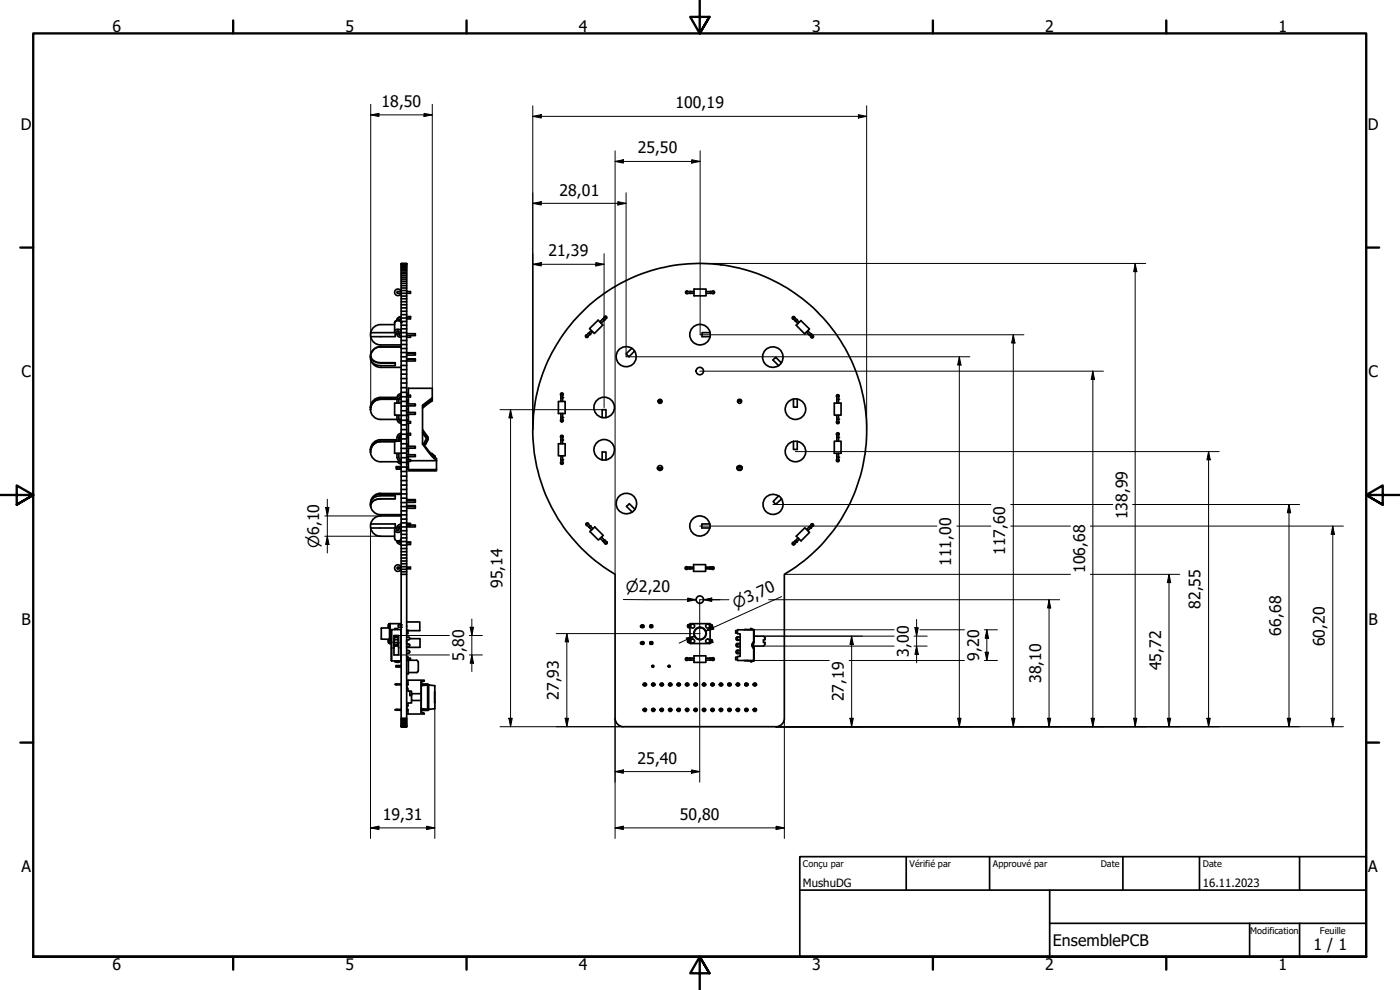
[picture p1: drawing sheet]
<svg xmlns="http://www.w3.org/2000/svg" width="420mm" height="297mm" viewBox="0 0 420 297" stroke-linecap="round" stroke-linejoin="round" font-family="sans-serif">
<!-- layer: Visible (ISO) -->
<g fill="none" stroke="#000" stroke-width=".51">
<path d="M120.4 79.1l1.6 .1zM120.4 79.1h1.6M120.4 79.2h1.6M120.4 79.3v138.7M120.4 79.4h1.6M120.4 79.6h1.6M120.4 79.9h1.6M122 79.3v138.7M114.2 97.4a3 3 0 0 0-3 2.5M114.2 97.4h4.2M118.6 99.8h-7.3v1.2M118.6 99.9v1.1h-7.3"/>
<path d="M119.1 96.1l-.6 .4-.1 2.9M119.4 87.4l-.3 .3 .3 .3h3.8v-.5h-1.2M119.4 87.5h1M119.7 96.1l.5 .2 .2 .4M120.4 87.4a.98 .98 0 0 0-1.6-.5 .98 .98 0 0 0 0 1.6 .98 .98 0 0 0 1.6-.5M120.4 96.8l-.2-.4a1.13 1.13 0 0 0-1.8 .5M120.4 99.4a1.06 1.06 0 0 0-1-.6 1.06 1.06 0 0 0-1 .7l.2 .4 .5 .2M120.4 99.5l-.2 .4-.5 .2M120.4 95.1h-.1a1.22 1.22 0 0 0-1.2 1M120.4 95.7l-.5 .1-.2 .4M120.4 95h-.1a1.18 1.18 0 0 0-1.2 1.2M120.4 80.2h1.6"/>
<path d="M120.4 80.4h1.6M120.4 80.8h1.6M120.4 81.2h1.6M120.4 81.6h1.6M120.4 82.1h1.6M120.4 82.6h1.6M120.4 83.2h1.6M120.4 83.7h1.6M120.4 84.4h1.6M120.4 85h1.6M120.4 85.7h1.6M120.4 86.4h1.6"/>
<path d="M120.4 87.2h1.6M120.4 88.8h1.6M120.4 89.6h1.6M120.4 90.5h1.6M120.4 91.4h1.6M120.4 92.4h1.6M120.4 93.4h1.6M120.4 94.4h1.6M120.4 95.4h1.6M120.4 96.4h1.6M120.4 97.6h1.6M120.4 98.7h1.6"/>
<path d="M120.4 99.8h1.6M122 95h1.2v.7h-1.2M122 95.1h1.2M173.9 94.4a50.1 50.1 0 0 1 75.4 3.7 50.1 50.1 0 0 1-13.9 74.2v43.2a2.59 2.59 0 0 1-2.5 2.5h-45.8a2.59 2.59 0 0 1-2.5-2.5v-43.2a50 50 0 0 1-10.7-77.9zM176.9 98.6l2.6-2.5 1.4 1.4-2.5 2.6zM177.5 99.2l-1.5 1.4M177.9 99.5l-1.6 1.5M181.3 95.3a.41 .41 0 0 1 .4-.4 .41 .41 0 0 1 .4 .4 .41 .41 0 0 1-.4 .4M181.5 95.1h.4v.4M181.5 95.1l-1.5 1.5M181.9 95.5l-1.5 1.5M206.2 87.4l-.3 .3 .3 .3h2.1"/>
<path d="M206.2 87.5h2.1M206.5 87.4a.41 .41 0 0 0-.6 0 .41 .41 0 0 0 0 .6 .41 .41 0 0 0 .6 0M208.3 86.7h3.6v2.1h-3.6zM211.9 87.5h2.2M213.1 99.8v1.2M213.1 99.8h-2.4v1.2h2.4M213.1 99.8a3.1 3.1 0 0 0-4.7-1.9 3.1 3.1 0 0 0 0 5.1 3.1 3.1 0 0 0 4.7-2M213.7 87.4a.41 .41 0 0 1 .6 0 .41 .41 0 0 1 0 .6 .41 .41 0 0 1-.6 0M214 87.4l.3 .3-.3 .3h-2.1M238.3 95.2l1.5 1.5M238.4 95.2h-.4v.4l1.5 1.5M238.6 95.4a.41 .41 0 0 0-.4-.4 .41 .41 0 0 0-.5 .4 .41 .41 0 0 0 .5 .4"/>
<path d="M240.3 96.2l2.7 2.5-1.5 1.5-2.5-2.6zM242 99.6l1.5 1.5M242.4 99.2l1.5 1.6v.4h-.4M111.2 107.1h.1M111.2 107.2v.1M111.2 106.9v.1M111.2 101a3 3 0 0 0 3 2.5M111.3 107.2l-.1 .4a2.52 2.52 0 0 0 3 2.1h4.4v-.8M111.3 107.2a2.77 2.77 0 0 0 2.9 1.6h4.4l-4.4 .1a2.95 2.95 0 0 1-2.9-1.7zM111.3 107v.2M111.6 108.7l1.1 1.1 1.5 .4M111.9 105.3l-.6 .9v.7"/>
<path d="M114.2 119.7h4.4h-4.4a3 3 0 0 0-2.9 2.5M114.2 104l-1.5 .4-1.1 1.1M114.2 119.2a3 3 0 0 0-3 2.9M114.2 104.1a3 3 0 0 0-3 3M114.2 104h6.2M114.2 119.2h5.1M114.2 103.5h6.2M114.2 110.2h6.2M114.2 104.1h6.2M119.1 119.8v1.2M119.7 119.8v1.2M120 119.2h.4"/>
<path d="M120.4 100.7l-.7-.3-.1-1.1-.5 .1v.9a1.11 1.11 0 0 0 1.3 .9M120.4 118.1l-.7 .2-.5 .9M120.4 118.6l-.7 .2-.5 1h-5a3.1 3.1 0 0 0-3 2.4 2.98 2.98 0 0 1 2.9-2.5M120.4 119.1l-.5 .2-.2 .5 .7-.1M120.4 101h1.6M120.4 102.2h1.6M120.4 103.4h1.6M120.4 104.6h1.6M120.4 105.8h1.6M120.4 107h1.6M120.4 109.7h1.6M120.4 110.9h1.6"/>
<path d="M120.4 112.3h1.6M120.4 113.6h1.6M120.4 114.9h1.6M120.4 116.3h1.6M120.4 117.7h1.6M120.4 119h1.6M122 105.8l2.7 .2M122 100.1h2.7v.6h-1.5M122 107.7h2.7v.6h-4.3M122 107.7h2.7M122 106h2.7v.5h-2.7M122 118.6h1.2v.5h-1.2"/>
<path d="M122 100.7h1.2M122 118.1h.6M122.6 118.6v-2.1h7.1v3.8l-2.9 2.2M122.6 119.1v2.1M123.2 100.7v.5h-1.2M129.7 119.4l-2.9 2.2v11.7l2.7 3.5 1.5 1.4h-7.8M129.7 119.9l-2.9 2.2M168.3 118.6a.41 .41 0 0 1 0-.6 .41 .41 0 0 1 .6 0 .41 .41 0 0 1 0 .6M168.8 118.3v2.1M168.9 118.3l-.3-.3-.3 .3v2.1M175.9 100.7v.4h.4M176.1 100.4a.41 .41 0 0 0-.4 .4 .41 .41 0 0 0 .4 .5 .41 .41 0 0 0 .4-.5"/>
<path d="M189.6 104.5a3 3 0 0 0-4.6 1.9 3 3 0 0 0 3.5 3.6 3 3 0 0 0 1.9-4.7M189.6 104.5l.8 .8M189.6 104.5l-1.7 1.7 .9 .8 1.6-1.7M221.6 119.9v.1M222.3 119.9v.1M232 108l.8-.8 1.7 1.7-.8 .8zM234.5 108.9a3.1 3.1 0 0 0-2-4.8 3.1 3.1 0 0 0-3.6 3.6 3.1 3.1 0 0 0 4.7 2M238.1 119.7h1.2v2.5h-1.2zM238.1 119.7a3.1 3.1 0 0 0-1.9 4.8 3.1 3.1 0 0 0 5.1 0 3.1 3.1 0 0 0-2-4.8M243.7 100.6a.41 .41 0 0 1 .5 .4 .41 .41 0 0 1-.5 .4 .41 .41 0 0 1-.4-.4M251.1 119.1a.41 .41 0 0 1 0-.6 .41 .41 0 0 1 .6 0 .41 .41 0 0 1 0 .6M251.7 118.9v2.1"/>
<path d="M251.7 118.8l-.3-.3-.3 .3v2.2M111.2 122.3v.2M111.2 135v.2M111.2 122.8a3 3 0 0 0 3 3M111.2 135.5a3 3 0 0 0 3 3M111.2 122.2v.1M111.2 134.9v.1M111.3 122.4l-.1-.2v.6M111.3 135.1l-.1-.2v.6M111.3 122.9l-.1 .1M111.3 135.6l-.1 .1M111.3 122.7v.2"/>
<path d="M111.3 135.4v.2M114.1 132.4a3 3 0 0 0-2.9 2.5M114.2 132.4h4.4M114.2 131.9a3 3 0 0 0-3 2.9M114.2 125.8h5l.5 1 .7 .2M114.2 131.9h4.9M114.2 138.5h6.2M118.4 132.4h-4.2a3 3 0 0 0-2.9 2.5M118.4 132.5h-4.2a3.1 3.1 0 0 0-3 2.4M119.1 124.6v1.2M119.1 131.2v1.2M119.1 136v1.2"/>
<path d="M119.2 137.2l.5 1 .7 .2M119.3 138.5l.5 .5 .6 .2M119.7 136v1.5l.7 .4M119.7 124.6v1.2M119.7 131.9h.7M120 138.6l.4 .1M120 125.9l.4 .1M120.4 121h-2v3.6h2M120.4 132.4h-2v3.6h2M120.4 125.8h-.7l.2 .5 .5 .2M120.4 130l-.7 .3-.5 .9M120.4 130.5l-.7 .4v1.5"/>
<path d="M120.4 130.8l-.6 .2M120.4 131.3l-.5 .2-.2 .4M120.4 133.1h1.6M120.4 120.4h1.6M120.4 121.8h1.6M120.4 123.2h1.6M120.4 124.6h2.2M120.4 126.1h1.6M120.4 127.5h1.6M120.4 128.9h1.6M120.4 130.3h1.6M120.4 131.7h1.6"/>
<path d="M120.4 134.5h1.6M120.4 135.9h1.6M120.4 137.3h1.6M120.4 138.7h1.6M122 121.2h2.7v.6h-2.7M122 133.9h2.7v.6h-2.7M122 123.7h2.7v.6h-2.7M122 136.4h2.7v.6h-2.7M122 120.8h.6M122 120h.6M122 120.4h.6M122 137.2h.6"/>
<path d="M122 122.7h.6M122 135.3h.6M122 126.5h1.2v.5h-1.2M122 130h1.2v.5h-1.2M122 137.9h1.2v.5h-1.2M122 139.2h.6M122 138.7h.6M122 126h.6M122 131.3h.6M122 130.8h.6M122 133.4h.6M122.6 121.8v1.9"/>
<path d="M122.6 124.3v2.2M122.6 127v3M122.6 130.5v3.4M122.6 134.5v1.9M122.6 137v.9M122.6 138.4v2.5M126.8 129.6l1.3 1.7-.8 1.5 .4 .2 .7-1.5v.4M126.8 128.9l1.6 2.2v.5M126.8 132.8l1.9 2.5 2.3 2.3v3.3h-8.4M126.8 130l1.2 1.6M128.5 131.9l-.8 1.5-.4-.2 .2-.3M129.3 136.1h.4l.7 .7"/>
<path d="M130.4 136.8l.2 .4M130.4 136.8l.1 .4M167.6 120.4h2v3.7h-2zM167.6 133.1h2v3.7h-2zM168.3 138.9l.3 .3 .3-.3M168.3 124.1v2.1l.3 .3 .3-.3M168.3 131v2.1M168.3 136.8v2.1M168.3 131.3a.41 .41 0 0 1 0-.6 .41 .41 0 0 1 .6 0 .41 .41 0 0 1 0 .6M168.3 138.6a.41 .41 0 0 0 0 .6 .41 .41 0 0 0 .6 0 .41 .41 0 0 0 0-.6M168.3 125.9a.41 .41 0 0 0 0 .6 .41 .41 0 0 0 .6 0 .41 .41 0 0 0 0-.6M168.8 124.1v2.1"/>
<path d="M168.8 131v2.1M168.8 136.8v2.1M168.9 131l-.3-.3-.3 .3M180.7 122.9h1.2v2.4h-1.2zM180.7 135.6h1.2v2.4h-1.2zM180.7 125.3a3.1 3.1 0 0 1-1.9-4.8 3.1 3.1 0 0 1 5.1 0 3.1 3.1 0 0 1-2 4.8M180.7 138a3.1 3.1 0 0 1-1.9-4.8 3.1 3.1 0 0 1 5.1 0 3.1 3.1 0 0 1-2 4.8M197.7 120.4h.7v.4h-.7zM197.7 120.4v-.3h.7v.3M221.6 120h.7v.4h-.7zM238.1 132.4h1.2v2.5h-1.2zM238.1 132.4a3.1 3.1 0 0 0-1.9 4.8 3.1 3.1 0 0 0 5.1 0 3.1 3.1 0 0 0-2-4.8"/>
<path d="M250.4 121h2v3.6h-2zM250.4 132.4h2v3.6h-2zM251.1 136v2.1l.3 .3 .3-.3M251.1 124.6v2.1l.3 .3 .3-.3M251.1 130.3v2.1M251.1 130.6a.41 .41 0 0 1 0-.6 .41 .41 0 0 1 .6 0 .41 .41 0 0 1 0 .6M251.1 137.8a.41 .41 0 0 0 0 .6 .41 .41 0 0 0 .6 0 .41 .41 0 0 0 0-.6M251.1 126.4a.41 .41 0 0 0 0 .6 .41 .41 0 0 0 .6 0 .41 .41 0 0 0 0-.6M251.7 124.6v2.1M251.7 130.3v2.1M251.7 136v2.2M251.7 130.3l-.3-.3-.3 .3"/>
<path d="M111.2 151.4a3 3 0 0 0 3 3M111.2 151.2h.1M111.2 158.4a3 3 0 0 0 3 2.5M111.3 151.2v.9M111.3 157.2h7.3v1.2h-7.3zM111.3 151.3v.1M114.2 149.7a2.8 2.8 0 0 0-2.9 1.6M114.2 149.7h4.4v-.9h-4.4a2.44 2.44 0 0 0-2.9 2.5M114.2 149.7h4.4M114.2 149.7a2.95 2.95 0 0 0-2.9 1.6M114.2 148l-1.1 .2-1 .6-.8 1.5M114.2 154.8a3 3 0 0 0-3 2.5"/>
<path d="M114.2 148.3l-1.5 .4-1.1 1.1M114.2 148.1h6.2M114.2 154.8h6.2M114.2 154.4h6.2M114.2 148.3h6.2M118.4 159.1v2.5l.2 .4a1.1 1.1 0 0 0 1.8-.3M118.9 140.4v.4h1.5M118.9 140.4h1.5M119.1 158.4l-.5 .2-.2 .4a1.1 1.1 0 0 0 1.8 .5l.2-.4M119.7 158.4l.5 .2 .2 .4M120.4 157.3h-.1a1.22 1.22 0 0 0-1.2 .9v.9l.5 .1 .1-1.1 .7-.3M120.4 140h-1.5v.4"/>
<path d="M120.4 140.1h1.6M120.4 141.5h1.6M120.4 142.9h1.6M120.4 144.2h1.6M120.4 145.5h1.6M120.4 146.9h1.6M120.4 148.2h1.6M120.4 149.5h1.6M120.4 150.8h1.6M120.4 152h1.6M120.4 153.3h1.6M120.4 154.5h1.6"/>
<path d="M120.4 155.8h1.6M120.4 156.9h1.6M120.4 159.2h1.6M122 157h1.2v.3M122 151.7h2.7v.2M122 150.2h2.7v.5h-2.7M122 149.9h2.7v.3M122 151.9h2.7v.6h-2.7M122 140.4h.6M122 140h.6M122 140.8h.6M122 157.3h1.2"/>
<path d="M122.6 140.9v.4h8.4v-.4M123.2 157.5h1.5v.6h-4.3M123.2 157.3v.5h-1.2M176 157.5v-.4h.4l1.5 1.5M176.1 157.5l1.4 1.5M176.7 157.3a.41 .41 0 0 0-.5-.4 .41 .41 0 0 0-.4 .4 .41 .41 0 0 0 .5 .4M177 159.5l1.5-1.4 2.5 2.5-1.4 1.4zM188 151.9l.8-.8 1.8 1.7-.9 .9zM190.6 152.8a3.1 3.1 0 0 0-2-4.7 3.1 3.1 0 0 0-3.6 3.6 3.1 3.1 0 0 0 4.7 1.9M197.3 140.4h.1M197.4 140.4h1.4M197.4 140.4v.4h1.3v-.4"/>
<path d="M197.4 140.7a.73 .73 0 0 1 .7-1 .73 .73 0 0 1 .6 1.1M197.5 140.8l.6 .3 .6-.3M210.6 157.2h2.4v1.2h-2.4zM213 157.2a3 3 0 0 0-4.6-1.9 3 3 0 0 0 0 5 3 3 0 0 0 4.6-1.9M221.2 140.4l.1 .4M221.3 140v.4h1.3v-.4M221.3 140h1.3M221.3 140.1a.73 .73 0 0 0 .6 1 .73 .73 0 0 0 .7-1M221.3 140l.7-.3 .6 .3M221.4 140.9h1.1M222.7 140.4l-.1 .3M233.7 148.8a3 3 0 0 0-4.7 1.9 3 3 0 0 0 3.6 3.6 3 3 0 0 0 1.9-4.6"/>
<path d="M233.7 148.8l.9 .9-1.7 1.6-.9-.8zM243.3 157.6a.41 .41 0 0 1 .4-.5 .41 .41 0 0 1 .5 .5 .41 .41 0 0 1-.5 .4M243.5 157.4h.4v.4M243.6 157.3l-1.5 1.6M243.9 157.7l-1.5 1.5M114.2 160.9h4.2M119.1 162.3a1.19 1.19 0 0 0 1.3 1.1M119.4 170.7h1M120.4 170.2a.98 .98 0 0 0-1.6-.6 .98 .98 0 0 0 0 1.7 .98 .98 0 0 0 1.6-.6M120.4 170.2h-1.1l-.1 .4 .2 .1M120.4 162.6l-.7-.3 .2 .4 .5 .2M120.4 160.3h1.6"/>
<path d="M120.4 161.4h1.6M120.4 162.5h1.6M120.4 163.6h1.6M120.4 164.6h1.6M120.4 165.5h1.6M120.4 166.5h1.6M120.4 167.4h1.6M120.4 168.3h1.6M120.4 169.1h1.6M120.4 170h1.6M120.4 170.8h1.6M120.4 171.6h1.6"/>
<path d="M120.4 172.3h1.6M122 170.2h1.2v.5h-1.2M122 162.6h1.2v.8h-1.2M122 162.9h1.2M180.5 161.1l1.5 1.5v.4h-.4l-1.5-1.5M181.8 162.4a.41 .41 0 0 1 .4 .4 .41 .41 0 0 1-.4 .4 .41 .41 0 0 1-.4-.4M206.1 170.7h2.1M206.3 170.2a.41 .41 0 0 0-.6 0 .41 .41 0 0 0 0 .5 .41 .41 0 0 0 .6 0M208.2 169.4h3.6v2h-3.6zM208.2 170.2h-2.2l-.3 .3 .3 .2M211.8 170.2h2.1l.3 .3-.3 .2M211.8 170.7h2.1"/>
<path d="M213.6 170.2a.41 .41 0 0 1 .6 0 .41 .41 0 0 1 0 .5 .41 .41 0 0 1-.6 0M238 162.9v.4h.4M238.2 162.7a.41 .41 0 0 0-.5 .4 .41 .41 0 0 0 .5 .4 .41 .41 0 0 0 .4-.4M239 160.9l2.6-2.5 1.4 1.4-2.6 2.5zM239.5 161.4l-1.5 1.5M239.9 161.8l-1.5 1.5M116.6 188.4l-2.1 .1-.1 3.2 2.2 .1M116.6 187.2v1.3M116.6 191.8v1.2M116.6 187.2h.3M116.6 188.5h.3M116.6 191.8h.3"/>
<path d="M116.6 193h.3M116.7 191.8l-.2 .6 .2 .5M116.7 187.3l-.2 .6 .2 .5M116.9 187.1h.2v6h-.2zM117.4 194.5l.1 3.7M117.5 192.6v1.9M117.5 189l-.1 3.6M118.2 190.7h1.4v5.8h-1.4zM118.3 190.9h1.2v.4h-1.2zM118.3 193.3h1.2v.6h-1.2zM118.3 193.3v-.5h1.2v.5M118.3 191.3v.6"/>
<path d="M118.5 198.3v.3h.9v-.3M118.5 188.9v-.3h.9v.3M119.5 187.5h.9v.7h-.9zM119.5 191.3v.6h-1.2v.9M119.5 191.9v.9M120.2 198.3a.98 .98 0 0 1-1.3 .3M120.3 198.2h.1M120.3 188.9l-2.8 .1M120.3 192.6h.1M120.3 194.5h.1M120.3 188.9v9.4h-2.8v-9.3M120.3 189h.1"/>
<path d="M120.4 188.8l-.1 .1M120.4 187.1h-3.3v6h.3M120.4 199.7h-1.6v.4h1.6M122 187.8v.2M122 192.2v1h.6M122 186.6h4v2.6h-3.6M122 198.1h.4M122 191.2h.6M122 195.2h.6M122 196h.6M122 189.1h.4v1h-.4M122 197.1h.4v1"/>
<path d="M122.4 197.5h.8v.5h-.8M122.6 192h-.6v.3M122.7 195.2l.2 .3M122.7 191.2l.2 .5-.2 .2M122.7 193.2l.2 .5M122.9 193.7l-.2 .3M122.9 195.5l-.2 .4M122.9 191.6h3.1v2.6h-4v-.2h.6M125.5 198.6l-.5-.5-2.4-.1v4.2h-.6M125.5 198.6v2.7M192.6 193.2h.1M192.6 188.2h.1"/>
<path d="M192.6 192.7h.1M192.6 187.6h.1M192.6 192.7a.41 .41 0 0 1 .6-.1 .41 .41 0 0 1 0 .6 .41 .41 0 0 1-.6 0M192.6 187.6a.41 .41 0 0 1 .6 0 .41 .41 0 0 1 0 .6 .41 .41 0 0 1-.6 0M192.6 187.6l.4 .1 .2 .2-.2 .3h-.4M192.6 192.6l.4 .1 .2 .2-.2 .3h-.4M192.8 187.6l.3 .2-.3 .4M192.8 192.6l.3 .2v.3l-.3 .1M195.1 188.2h.5M195.1 193.2h.5M195.6 187.6l-.5 .1M195.6 192.6l-.5 .1"/>
<path d="M195.8 192.7a.41 .41 0 0 0-.7-.1 .41 .41 0 0 0 0 .6 .41 .41 0 0 0 .7 0M195.8 187.7a.41 .41 0 0 0-.7-.1 .41 .41 0 0 0 0 .6 .41 .41 0 0 0 .7 0M206.4 197.5a.41 .41 0 0 0-.6 0 .41 .41 0 0 0 0 .6 .41 .41 0 0 0 .6-.1M206.9 187.5h-.4v.7h.4v-.7h.2a.48 .48 0 0 0-.7 0 .48 .48 0 0 0 0 .7 .48 .48 0 0 0 .7 0M206.9 192h-.4v.7h.4M206.9 188.2h.2M207.1 192.7h-.2v-.7h.2a.48 .48 0 0 0-.7 0 .48 .48 0 0 0 0 .7 .48 .48 0 0 0 .7 0M207.1 192.9l.1 .2h5.8M208.3 196.8h3.5v1.9h-3.5zM208.3 197.5h-2.2l-.3 .3 .3 .2h2.2M211.8 197.5h2.2l.2 .3-.2 .2h-2.2M212.9 187.1l.2 .2v5.7"/>
<path d="M213 187.1l-5.9 .1v5.8M213.1 192.9l-.2 .2M213.1 187.5h.2v.7h-.2M213.1 192h.2M213.1 191.9a.48 .48 0 0 1 .7 .5 .48 .48 0 0 1-.7 .4M213.1 187.4a.48 .48 0 0 1 .7 .5 .48 .48 0 0 1-.7 .4M213.3 187.5h.3M213.6 192h-.3v.7h-.2M213.7 197.5a.41 .41 0 0 1 .6 0 .41 .41 0 0 1 0 .6 .41 .41 0 0 1-.6-.1M213.7 192.1v.6h-.4M213.7 187.6v.6h-.4M221.3 189.2h-.5v.7h.5"/>
<path d="M221.3 197.2h-.5v.7h.5M221.8 195.2a.54 .54 0 0 0-.8 0 .54 .54 0 0 0 0 .8 .54 .54 0 0 0 .8 0M221.8 193.2a.54 .54 0 0 0-.8 0 .54 .54 0 0 0 0 .7 .54 .54 0 0 0 .8 .1M221.8 191.2a.54 .54 0 0 0-.8 0 .54 .54 0 0 0 0 .8 .54 .54 0 0 0 .8 0M222.1 193.2h-.8v.8h.8M222.1 191.2h-.8v.8h.8M222.1 195.2h-.8v.8h.8M223.4 198.2h.8M223.4 189h.8M224.4 189h1.9v3.8M225.3 198.3v.3l.7-.3M225.3 188.9v-.3l.7 .3"/>
<path d="M226.1 192.8v-.1a1.11 1.11 0 0 0 0 1.7M226.1 193v1.2M226.1 194.4v.1M226.2 192.6a1.17 1.17 0 0 0 0 1.9M226.2 192.8v-3.8h-4.9v1.2h.8v6.8h-.8v1.2h4.9v-3.8M226.2 192.8l-.3 .8 .3 .7M226.3 190.9h2.8l.5 .4v.6h-.5v.9h.5v.5l-.5 .6h-3M226.3 194.5v3.7h-1.9M119.1 213.1l-.5-.2 1.8 .2M119.1 205.2l-.5 .2 1.8-.2M119.1 212.8h1.3M119.1 205.5h1.3"/>
<path d="M120.4 218h1.6h-1.6M120.4 215.5h1.6M120.4 215.8h1.6M120.4 216.1h1.6M120.4 216.4h1.6M120.4 216.6h1.6M120.4 217h1.6M120.4 217.2h1.6M120.4 217.4h1.6M120.4 217.6h1.6M120.4 217.7h1.6M120.4 217.9h1.6"/>
<path d="M120.4 218h1.6M122 213.1h.4M122 205.2h.4M122.1 205.5v1h.3v.9h1.1v.7M123 207.4v1.3h.5M123.5 210.2v.7h-1.1v.9h-.3v1M125.5 201.3l-.5 .5h-2.4M126.4 208.1h-2.9v2.1h2.9M126.4 213.7l.6 .2M126.4 205.5h2.3M126.4 205.2h1.9M126.4 213.2h1.9"/>
<path d="M127 204.4l-.6 .2M127.3 204.3l-.9 .3v9.1l.9 .3v.2h-4.9v-1.4h-.4M127.3 204.3v-.2h-4.9v1.4h-.4M127.3 204.3h.1M128.4 205.3l.3 .3M128.4 205.5v.1M128.4 212.9h.1M130.4 207.6l.1 3.1zM130.5 207.6v-1.9l-1.8-.2v7.3h-.4v-7.3l-1.9 .2v6.9l1.9 .2h-1.9M130.5 210.7v1.9l-1.8 .3-.3 .3M193 212.8l.4 .1M193.3 212.8h.6v.3h-.6z"/>
<path d="M193.3 205.2h.6v.3h-.6zM193.3 205.2l.1 .1M193.4 212.9l.4 .1zM193.4 205.3l.4 .1zM193.4 205.4l-.4 .1M193.4 213l-.1 .1M193.8 205.4l.3 .1M193.8 213l.1 .1M193.9 205.2l-.1 .1M194 212.8l-.2 .1M195.6 212.8l.3 .1M195.8 212.8h.6v.3h-.6z"/>
<path d="M195.8 205.2h.6v.3h-.6zM195.8 205.2l.1 .1M195.9 212.9l.4 .1zM195.9 205.3l.4 .1zM195.9 205.4l-.3 .1M195.9 213l-.1 .1M196.3 205.4l.3 .1M196.3 213l.1 .1M196.4 205.2l-.1 .1M196.5 212.8l-.2 .1M198.1 212.8l.3 .1M198.4 212.8h.5v.3h-.5z"/>
<path d="M198.4 205.2h.5v.3h-.5zM198.4 205.2v.1M198.4 212.9l.5 .1zM198.4 205.3l.5 .1zM198.4 205.4l-.3 .1M198.4 213v.1M198.9 205.4l.2 .1M198.9 213v.1M198.9 205.2v.1M199.1 212.8l-.2 .1M200.7 212.8l.3 .1M200.9 212.8h.6v.3h-.6z"/>
<path d="M200.9 205.2h.6v.3h-.6zM200.9 205.2l.1 .1M201 212.9l.4 .1zM201 205.3l.4 .1zM201 205.4l-.3 .1M201 213l-.1 .1M201.4 205.4l.3 .1M201.4 213l.1 .1M201.5 205.2l-.1 .1M201.6 212.8l-.2 .1M203.2 212.8l.3 .1M203.5 212.8h.5v.3h-.5z"/>
<path d="M203.5 205.2h.5v.3h-.5zM203.5 205.2v.1M203.5 212.9l.5 .1zM203.5 205.3l.5 .1zM203.5 205.4l-.3 .1M203.5 213v.1M204 205.4l.2 .1M204 213v.1M204 205.2v.1M204.2 212.8l-.2 .1M205.7 212.8l.4 .1M206 212.8h.6v.3h-.6z"/>
<path d="M206 205.2h.6v.3h-.6zM206 205.2l.1 .1M206.1 212.9l.4 .1zM206.1 205.3l.4 .1zM206.1 205.4l-.4 .1M206.1 213l-.1 .1M206.5 205.4l.3 .1M206.5 213l.1 .1M206.6 205.2l-.1 .1M206.7 212.8l-.2 .1M208.3 212.8l.3 .1M208.5 212.8h.6v.3h-.6z"/>
<path d="M208.5 205.2h.6v.3h-.6zM208.5 205.2l.1 .1M208.6 212.9l.4 .1zM208.6 205.3l.4 .1zM208.6 205.4l-.3 .1M208.6 213l-.1 .1M209 205.4l.3 .1M209 213l.1 .1M209.1 205.2l-.1 .1M209.2 212.8l-.2 .1M210.8 212.8l.3 .1M211.1 212.8h.5v.3h-.5z"/>
<path d="M211.1 205.2h.5v.3h-.5zM211.1 205.2v.1M211.1 212.9l.5 .1zM211.1 205.3l.5 .1zM211.1 205.4l-.3 .1M211.1 213v.1M211.6 205.4l.2 .1M211.6 213v.1M211.6 205.2v.1M211.8 212.8l-.2 .1M213.4 212.8l.3 .1M213.6 212.8h.6v.3h-.6z"/>
<path d="M213.6 205.2h.6v.3h-.6zM213.6 205.2l.1 .1M213.7 212.9l.4 .1zM213.7 205.3l.4 .1zM213.7 205.4l-.3 .1M213.7 213l-.1 .1M214.1 205.4l.3 .1M214.1 213l.1 .1M214.2 205.2l-.1 .1M214.3 212.8l-.2 .1M215.9 212.8l.3 .1M216.2 212.8h.5v.3h-.5z"/>
<path d="M216.2 205.2h.5v.3h-.5zM216.2 205.2v.1M216.2 212.9l.5 .1zM216.2 205.3l.5 .1zM216.2 205.4l-.3 .1M216.2 213v.1M216.7 205.4l.2 .1M216.7 213v.1M216.7 205.2v.1M216.9 212.8l-.2 .1M218.4 212.8l.4 .1M218.7 212.8h.6v.3h-.6z"/>
<path d="M218.7 205.2h.6v.3h-.6zM218.7 205.2l.1 .1M218.8 212.9l.4 .1zM218.8 205.3l.4 .1zM218.8 205.4l-.4 .1M218.8 213l-.1 .1M219.2 205.4l.3 .1M219.2 213l.1 .1M219.3 205.2l-.1 .1M219.4 212.8l-.2 .1M221 212.8l.3 .1M221.2 212.8h.6v.3h-.6z"/>
<path d="M221.2 205.2h.6v.3h-.6zM221.2 205.2l.1 .1M221.3 212.9l.4 .1zM221.3 205.3l.4 .1zM221.3 205.4l-.3 .1M221.3 213l-.1 .1M221.7 205.4l.3 .1M221.7 213l.1 .1M221.8 205.2l-.1 .1M221.9 212.8l-.2 .1M223.5 212.8l.3 .1M223.8 212.8h.5v.3h-.5z"/>
<path d="M223.8 205.2h.5v.3h-.5zM223.8 205.2v.1M223.8 212.9l.5 .1zM223.8 205.3l.5 .1zM223.8 205.4l-.3 .1M223.8 213v.1M224.3 205.4l.2 .1M224.3 213v.1M224.3 205.2v.1M224.5 212.8l-.2 .1M226.1 212.8l.3 .1M226.3 212.8h.6v.3h-.6z"/>
<path d="M226.3 205.2h.6v.3h-.6zM226.3 205.2l.1 .1M226.4 212.9l.4 .1zM226.4 205.3l.4 .1zM226.4 205.4l-.3 .1M226.4 213l-.1 .1M226.8 205.4l.3 .1M226.8 213l.1 .1M226.9 205.2l-.1 .1M227 212.8l-.2 .1"/>
<circle cx="210" cy="111.3" r="1.11"/>
<circle cx="198.1" cy="120.4" r=".6"/>
<circle cx="222" cy="120.4" r=".6"/>
<circle cx="210" cy="179.9" r="1.11"/>
<circle cx="192.5" cy="192.9" r=".29"/>
<circle cx="192.5" cy="187.9" r=".29"/>
<circle cx="195.6" cy="187.9" r=".29"/>
<circle cx="195.6" cy="192.9" r=".29"/>
<circle cx="195.9" cy="199.9" r=".22"/>
<circle cx="195.9" cy="199.9" r=".29"/>
<circle cx="200.8" cy="199.9" r=".22"/>
<circle cx="200.8" cy="199.9" r=".29"/>
<circle cx="207.9" cy="192.4" r=".6"/>
<circle cx="207.9" cy="187.9" r=".6"/>
<circle cx="210.1" cy="190.1" r="1.87"/>
<circle cx="210.1" cy="190.1" r="1.75"/>
<circle cx="212.4" cy="192.4" r=".6"/>
<circle cx="212.4" cy="187.9" r=".6"/>
<circle cx="193.5" cy="205.4" r=".48"/>
<circle cx="193.5" cy="213" r=".48"/>
<circle cx="196.1" cy="205.4" r=".48"/>
<circle cx="196.1" cy="213" r=".48"/>
<circle cx="198.6" cy="205.4" r=".48"/>
<circle cx="198.6" cy="213" r=".48"/>
<circle cx="201.1" cy="205.4" r=".48"/>
<circle cx="201.1" cy="213" r=".48"/>
<circle cx="203.7" cy="205.4" r=".48"/>
<circle cx="203.7" cy="213" r=".48"/>
<circle cx="206.2" cy="205.4" r=".48"/>
<circle cx="206.2" cy="213" r=".48"/>
<circle cx="208.8" cy="205.4" r=".48"/>
<circle cx="208.8" cy="213" r=".48"/>
<circle cx="211.3" cy="205.4" r=".48"/>
<circle cx="211.3" cy="213" r=".48"/>
<circle cx="213.8" cy="205.4" r=".48"/>
<circle cx="213.8" cy="213" r=".48"/>
<circle cx="216.4" cy="205.4" r=".48"/>
<circle cx="216.4" cy="213" r=".48"/>
<circle cx="218.9" cy="205.4" r=".48"/>
<circle cx="218.9" cy="213" r=".48"/>
<circle cx="221.5" cy="205.4" r=".48"/>
<circle cx="221.5" cy="213" r=".48"/>
<circle cx="224" cy="205.4" r=".48"/>
<circle cx="224" cy="213" r=".48"/>
<circle cx="226.5" cy="205.4" r=".48"/>
<circle cx="226.5" cy="213" r=".48"/>
</g>
<g fill="#000">
<circle cx="119.1" cy="96.1" r=".25"/>
<circle cx="119.7" cy="96.1" r=".25"/>
<circle cx="120.4" cy="96.8" r=".25"/>
<circle cx="176.6" cy="100" r=".25"/>
<circle cx="180.8" cy="95.7" r=".25"/>
<circle cx="181.2" cy="96.1" r=".25"/>
<circle cx="207.1" cy="87.5" r=".25"/>
<circle cx="207.1" cy="88" r=".25"/>
<circle cx="213.1" cy="88" r=".25"/>
<circle cx="213.1" cy="87.5" r=".25"/>
<circle cx="238.6" cy="96.3" r=".25"/>
<circle cx="239" cy="95.9" r=".25"/>
<circle cx="119.6" cy="100.1" r=".25"/>
<circle cx="168.3" cy="119.3" r=".25"/>
<circle cx="168.8" cy="119.3" r=".25"/>
<circle cx="177" cy="100.4" r=".25"/>
<circle cx="242.9" cy="100.5" r=".25"/>
<circle cx="243.3" cy="100.1" r=".25"/>
<circle cx="251.1" cy="119.8" r=".25"/>
<circle cx="251.7" cy="119.8" r=".25"/>
<circle cx="118.6" cy="132.4" r=".25"/>
<circle cx="168.3" cy="132" r=".25"/>
<circle cx="168.3" cy="138" r=".25"/>
<circle cx="168.3" cy="125.3" r=".25"/>
<circle cx="168.8" cy="132" r=".25"/>
<circle cx="168.8" cy="138" r=".25"/>
<circle cx="168.8" cy="125.3" r=".25"/>
<circle cx="251.1" cy="137.2" r=".25"/>
<circle cx="251.1" cy="125.8" r=".25"/>
<circle cx="251.1" cy="131.2" r=".25"/>
<circle cx="251.7" cy="125.8" r=".25"/>
<circle cx="251.7" cy="137.2" r=".25"/>
<circle cx="251.7" cy="131.2" r=".25"/>
<circle cx="119.6" cy="158.4" r=".25"/>
<circle cx="176.7" cy="158.2" r=".25"/>
<circle cx="177.1" cy="157.8" r=".25"/>
<circle cx="242.9" cy="158" r=".25"/>
<circle cx="243.3" cy="158.4" r=".25"/>
<circle cx="119.3" cy="162.6" r=".25"/>
<circle cx="181" cy="162.4" r=".25"/>
<circle cx="181.4" cy="162" r=".25"/>
<circle cx="206.9" cy="170.2" r=".25"/>
<circle cx="206.9" cy="170.7" r=".25"/>
<circle cx="213" cy="170.7" r=".25"/>
<circle cx="213" cy="170.2" r=".25"/>
<circle cx="238.6" cy="162.3" r=".25"/>
<circle cx="239" cy="162.7" r=".25"/>
<circle cx="120.4" cy="188.2" r=".25"/>
<circle cx="120.4" cy="187.5" r=".25"/>
<circle cx="192.5" cy="193.2" r=".25"/>
<circle cx="192.5" cy="188.2" r=".25"/>
<circle cx="192.5" cy="187.6" r=".25"/>
<circle cx="192.5" cy="192.6" r=".25"/>
<circle cx="195.3" cy="187.6" r=".25"/>
<circle cx="195.3" cy="188.2" r=".25"/>
<circle cx="195.3" cy="192.6" r=".25"/>
<circle cx="195.6" cy="187.6" r=".25"/>
<circle cx="195.6" cy="193.2" r=".25"/>
<circle cx="195.6" cy="188.2" r=".25"/>
<circle cx="195.6" cy="192.6" r=".25"/>
<circle cx="206.5" cy="187.5" r=".25"/>
<circle cx="206.5" cy="192" r=".25"/>
<circle cx="206.5" cy="188.2" r=".25"/>
<circle cx="206.5" cy="192.7" r=".25"/>
<circle cx="207.1" cy="197.5" r=".25"/>
<circle cx="207.1" cy="198" r=".25"/>
<circle cx="213" cy="197.5" r=".25"/>
<circle cx="213" cy="198" r=".25"/>
<circle cx="213.7" cy="192.7" r=".25"/>
<circle cx="213.7" cy="188.2" r=".25"/>
<circle cx="128.3" cy="212.8" r=".25"/>
<circle cx="128.3" cy="205.5" r=".25"/>
<circle cx="128.7" cy="205.5" r=".25"/>
<circle cx="128.7" cy="212.8" r=".25"/>
</g>
<!-- layer: Cadre (ISO) -->
<g fill="none" stroke="#000" stroke-width=".7">
<path d="M70 6.1v3.9M140 6.1v3.9M210 0v10l-2.9-4.9h5.8l-2.9 4.9 2.9-4.9M280 6.1v3.9M350 6.1v3.9M6.1 74.3h3.9M410 74.3h3.9M0 148.5h10l-5-2.8v5.7l5-2.9-5 2.9M420 148.5h-10l5-2.8v5.7l-5-2.9 5 2.9M6.1 222.8h3.9M410 222.8h3.9M10 287.1v-277.1h400v277.1h-400h400"/>
<path d="M70 287.1v3.8M140 287.1v3.8M212.9 292l-2.9-4.9 2.9 4.9h-5.8l2.9-4.9v9.9M280 287.1v3.8M350 287.1v3.8"/>
</g>
<!-- layer: Titre (ISO) -->
<path d="M240 257h170v30.1h-170zM272 257v10.1M297 257v10.1M337 257v10.1M360 257v10.1M390 257v10.1M240 267.1h170M315 277h95M315 267.1v20M375 277v10.1M390 277v10.1" fill="none" stroke="#000" stroke-width=".51"/>
<!-- layer: Cote (ISO) -->
<g fill="none" stroke="#000" stroke-width=".3">
<path d="M111.3 34.5l2.4-.5v1zM111.3 34.5h18.4M111.3 31.3v91.4M127.3 34l2.4 .5-2.4 .5zM129.7 31.3v85.2M159.9 34.9l2.5-.5v1zM159.9 34.9h100.2M159.9 31.7v97.2M257.6 34.4l2.5 .5-2.5 .5zM260.1 31.7v97.2M184.6 48.4l2.5-.5v1zM184.6 45.3v127"/>
<path d="M184.6 48.4h25.5M187.9 57.8v49.2h103.2M207.6 47.9l2.5 .5-2.5 .5zM210.1 45.3v55.1h97.2M159.9 79.3l2.5-.5v1zM159.9 61l2.5-.5v1zM159.9 79.3h21.4M159.9 61h28M178.8 78.8l2.5 .5-2.5 .5zM181.3 76.1v46.2M185.4 60.5l2.5 .5-2.5 .5zM210.7 79h133.2"/>
<path d="M340.7 79l.5 2.5h-1zM340.7 79v139M210 111.4h121.2M287.9 107l.5 2.5h-1zM287.9 107v111M304.1 100.4l.5 2.5h-1zM304.1 100.4v117.6M328 111.4l.5 2.4h-1zM328 111.4v106.6M150.1 122.9h31.1M153.2 122.9l.5 2.5h-1zM153.2 122.9v95.1"/>
<path d="M238.7 135.5h127.2M362.7 135.5l.5 2.5h-1zM362.7 135.5v82.5M97.5 154.8h16.7M97.7 152.3h1l-.5 2.5zM98.2 149.8v16.1M111.2 157.9v93.7M210 157.8h71.2M232 151.4h65.4M287.1 157.8h10.3M303.3 151.4h30.6M303.3 157.8h17.9"/>
<path d="M327.2 157.8h76M339.9 151.4h50.1M386.8 151.4l.5 2.4h-1zM386.8 151.4v66.6M400 157.8l.5 2.5h-1zM400 157.8v60.2M97.5 160.9h16.7M98.2 160.9l.5 2.5h-1zM187.1 179.9h21.8h-2.5M206.4 179.4l2.5 .5-2.5 .6zM211.1 179.9l2.5-.5v1.1zM218.8 179.9h-8.8v54.8"/>
<path d="M230.7 179.9h87.3M234.6 179l-22.8 10.3 2.3-1M235.4 172.3h85.8M314.8 179.9l.5 2.5h-.9zM314.8 179.9v38.1M327.2 172.3h26.8M350.8 172.3l.5 2.5h-1zM350.8 172.3v45.7M119.6 196.5h15.3M119.6 190.7h15.3M140.8 196.5h4M140.8 190.7h4"/>
<path d="M141.1 188.2h1l-.5 2.5zM141.6 196.5l.5 2.5h-1zM141.6 185.7v15.8M166.9 190.1h40.8M170.1 190.1l.5 2.5h-1zM170.1 190.1v27.9M205.9 191.4l2.5-.5-2 1.4zM208 190.1h2.1M208.4 190.9l-4.6 2.1M211.8 189.3l2.1-1.4 .3 .9zM226.2 198.2h22.7M226.2 189h42.2"/>
<path d="M229.1 190.9h39.3M229.1 193.9h39.3M254.8 198.2h34.6M255.6 190.9l.5 2.4h-1zM255.6 190.9v27.1M274.3 190.9h4M274.3 193.9h4M274.6 188.3h1l-.5 2.6zM275.1 193.9l.5 2.4h-1zM275.1 185.9v13M276.1 189h13.3M295.4 198.2h3.9"/>
<path d="M295.4 189h3.9M295.7 195.7h1l-.5 2.5zM296.2 189l.5 2.5h-1zM296.2 189v9.2M130.5 207.6v44M150.1 218h37M152.7 215.5h1l-.5 2.5zM169.6 215.5h1l-.5 2.5zM184.6 215.5v36.1M232.9 218h170.3M235.4 215.5v36.1M255.1 215.5h1l-.5 2.5z"/>
<path d="M287.4 215.5h1l-.5 2.5zM303.6 215.5h1l-.5 2.5zM314.4 215.5h.9l-.5 2.5zM327.5 215.5h1l-.5 2.5zM340.2 215.5h1l-.5 2.5zM350.3 215.5h1l-.5 2.5zM362.2 215.5h1l-.5 2.5zM386.3 215.5h1l-.5 2.5zM399.5 215.5h1l-.5 2.5zM184.6 231.5l2.5-.5v1zM184.6 231.5h25.4M207.5 231l2.5 .5-2.5 .5z"/>
<path d="M111.2 248.4l2.5-.5v1zM111.2 248.4h19.3M128 247.9l2.5 .5-2.5 .5zM184.6 248.4l2.5-.5v1zM184.6 248.4h50.8M232.9 247.9l2.5 .5-2.5 .5z"/>
</g>
<g fill="#000">
<path d="M111.3 34.5l2.4-.5v1zM127.3 34l2.4 .5-2.4 .5zM159.9 34.9l2.5-.5v1zM257.6 34.4l2.5 .5-2.5 .5zM184.6 48.4l2.5-.5v1zM207.6 47.9l2.5 .5-2.5 .5zM159.9 79.3l2.5-.5v1zM159.9 61l2.5-.5v1zM178.8 78.8l2.5 .5-2.5 .5zM185.4 60.5l2.5 .5-2.5 .5zM340.7 79l.5 2.5h-1zM287.9 107l.5 2.5h-1z"/>
<path d="M304.1 100.4l.5 2.5h-1zM328 111.4l.5 2.4h-1zM153.2 122.9l.5 2.5h-1zM362.7 135.5l.5 2.5h-1zM97.7 152.3h1l-.5 2.5zM386.8 151.4l.5 2.4h-1zM98.2 160.9l.5 2.5h-1zM211.1 179.9l2.5-.5v1.1zM350.8 172.3l.5 2.5h-1zM400 157.8l.5 2.5h-1zM141.1 188.2h1l-.5 2.5zM141.6 196.5l.5 2.5h-1z"/>
<path d="M170.1 190.1l.5 2.5h-1zM205.9 191.4l2.5-.5-2 1.4zM206.4 179.4l2.5 .5-2.5 .6zM211.8 189.3l2.1-1.4 .3 .9zM255.6 190.9l.5 2.4h-1zM274.6 188.3h1l-.5 2.6zM275.1 193.9l.5 2.4h-1zM295.7 195.7h1l-.5 2.5zM296.2 189l.5 2.5h-1zM314.8 179.9l.5 2.5h-.9zM152.7 215.5h1l-.5 2.5zM169.6 215.5h1l-.5 2.5z"/>
<path d="M255.1 215.5h1l-.5 2.5zM287.4 215.5h1l-.5 2.5zM303.6 215.5h1l-.5 2.5zM314.4 215.5h.9l-.5 2.5zM327.5 215.5h1l-.5 2.5zM340.2 215.5h1l-.5 2.5zM350.3 215.5h1l-.5 2.5zM362.2 215.5h1l-.5 2.5zM386.3 215.5h1l-.5 2.5zM399.5 215.5h1l-.5 2.5zM184.6 231.5l2.5-.5v1zM207.5 231l2.5 .5-2.5 .5z"/>
<path d="M111.2 248.4l2.5-.5v1zM128 247.9l2.5 .5-2.5 .5zM184.6 248.4l2.5-.5v1zM232.9 247.9l2.5 .5-2.5 .5z"/>
</g>
<g font-size="4.8">
<text x="33.7" y="9.6">6</text>
<text x="103.7" y="9.6">5</text>
<text x="173.7" y="9.6">4</text>
<text x="243.7" y="9.6">3</text>
<text x="313.7" y="9.6">2</text>
<text x="383.7" y="9.6">1</text>
<text x="114.5" y="32.1">18,50</text>
<text x="202.7" y="32.5">100,19</text>
<text x="6.2" y="38.9">D</text>
<text x="410.5" y="38.9">D</text>
<text x="191.4" y="46">25,50</text>
<text x="167.9" y="58.7">28,01</text>
<text x="164.6" y="76.9">21,39</text>
<text x="6.4" y="113.1">C</text>
<text x="410.7" y="113.1">C</text>
<text x="338.3" y="155.8" transform="rotate(-90 338.3 155.8)">138,99</text>
<text x="301.7" y="166.5" transform="rotate(-90 301.7 166.5)">117,60</text>
<text x="285.5" y="169.8" transform="rotate(-90 285.5 169.8)">111,00</text>
<text x="325.6" y="172" transform="rotate(-90 325.6 172)">106,68</text>
<text x="150.8" y="176.5" transform="rotate(-90 150.8 176.5)">95,14</text>
<text x="360.3" y="182.7" transform="rotate(-90 360.3 182.7)">82,55</text>
<text x="6.4" y="187.4">B</text>
<text x="384.5" y="190.7" transform="rotate(-90 384.5 190.7)">66,68</text>
<text x="410.7" y="187.4">B</text>
<text x="272.7" y="197" transform="rotate(-90 272.7 197)">3,00</text>
<text x="397.6" y="193.9" transform="rotate(-90 397.6 193.9)">60,20</text>
<text x="139.3" y="198.2" transform="rotate(-90 139.3 198.2)">5,80</text>
<text x="293.8" y="198.2" transform="rotate(-90 293.8 198.2)">9,20</text>
<text x="348.5" y="201.2" transform="rotate(-90 348.5 201.2)">45,72</text>
<text x="312.5" y="205" transform="rotate(-90 312.5 205)">38,10</text>
<text x="167.7" y="210" transform="rotate(-90 167.7 210)">27,93</text>
<text x="253.2" y="210.4" transform="rotate(-90 253.2 210.4)">27,19</text>
<text x="191.3" y="229.1">25,40</text>
<text x="114.9" y="246">19,31</text>
<text x="204" y="246">50,80</text>
<text x="6.4" y="261.7">A</text>
<text x="410.7" y="261.7">A</text>
<text x="316" y="283.8">EnsemblePCB</text>
<text x="394.2" y="285">1 / 1</text>
<text x="33.7" y="290.9">6</text>
<text x="103.7" y="290.9">5</text>
<text x="173.7" y="290.9">4</text>
<text x="243.7" y="290.9">3</text>
<text x="313.7" y="290.9">2</text>
<text x="383.7" y="290.9">1</text>
</g>
<g font-size="4.6">
<text x="95.8" y="164.5" transform="rotate(-90 95.8 164.5)">⌀6,10</text>
<text x="187.8" y="177.5">⌀2,20</text>
<text x="220.8" y="182.6" transform="rotate(-24 220.8 182.6)">⌀3,70</text>
</g>
<g font-size="3.4">
<text x="241" y="266">MushuDG</text>
<text x="361" y="266">16.11.2023</text>
</g>
<g font-size="2.7">
<text x="241" y="260.1">Conçu par</text>
<text x="273" y="260.3">Vérifié par</text>
<text x="298" y="260.3">Approuvé par</text>
<text x="330.3" y="260">Date</text>
<text x="361" y="260">Date</text>
<text x="375.2" y="280.1">Modification</text>
<text x="396.1" y="280.1">Feuille</text>
</g>
</svg>
